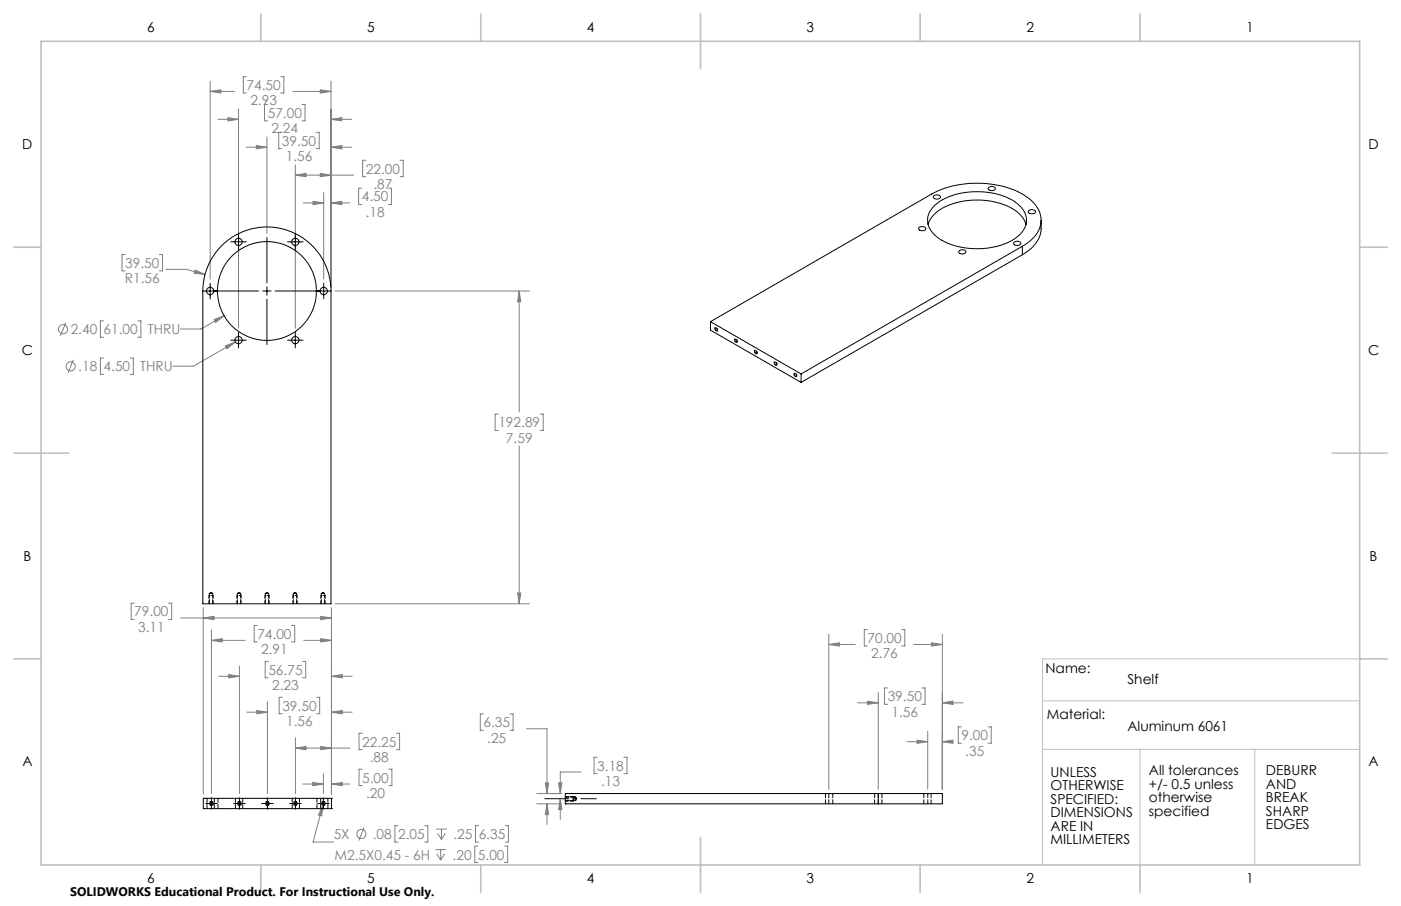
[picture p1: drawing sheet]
<svg xmlns="http://www.w3.org/2000/svg" width="432mm" height="279mm" viewBox="0 0 432 279" stroke-linecap="round" stroke-linejoin="round" font-family="sans-serif">
<g fill="none" stroke="#808080" stroke-width=".31">
<path d="M64.8 25v61.1M64.8 28.2h7.4M64.8 28.2l3.3-.5v1zM67.2 36.8h6.3M70.2 36.3l3.3 .5-3.3 .5zM73.5 33.6v67.6M76 23.6h-1v5.1h1M82.5 32.2h-1v5.1h1M86.5 23.6h1v5.1h-1M90.3 28.2h11.7M93.1 32.2h.9v5.1h-.9M98.7 27.7l3.3 .5-3.3 .5z"/>
<path d="M102 25v63.5M102 36.8h6.4M102 36.8l3.3-.5v1zM75.9 45.4h6.4M79 44.9l3.3 .5-3.3 .5zM82.3 42.2v29.8M86.9 40.8h-1v5.1h1M91 50.8v50.4M91 54h18M91 54l3.3-.5v1zM97.4 40.8h1v5.1h-1M98.7 53.5l3.3 .5-3.3 .5z"/>
<path d="M99.8 59.4v26.7M102 45.4h6.4M102 45.4l3.3-.5v1zM111.5 58h-1v5.1h1M112.7 49.4h-.9v5.1h.9M119.7 58h.9v5.1h-.9M123.3 49.4h1v5.1h-1M38.6 78.5h-1v5h1M49.1 78.5h1v5h-1M93.4 62.6h6.4M96.5 62.1l3.3 .5-3.3 .5zM102 62.6h5.7"/>
<path d="M102 62.6l3.3-.5v1zM20.2 99.5l-1.6 4M31.9 99h-1v5h1M42.5 99h.9v5h-.9M51 83.1h6.4l5.8 1.5M60.1 83.3l3.1 1.3-3.3-.3zM66 98.6l3.1-1.2-2.6 2zM69.1 97.4l-7.1 4.1h-6.4M103.3 89.7h59.9M160 89.7v37.4M160 89.7l.5 3.4h-1zM22.6 110.9l-1.6 4.1"/>
<path d="M31.9 110.4h-1v5.1h1M40.1 110.4h1v5.1h-1M69.4 106.7l3.1-1.2-2.5 2.1zM72.5 105.5l-12.9 7.4h-6.3M153.6 127.7h-1v5.1h1M160 137.5v48.7M166.5 127.7h.9v5.1h-.9M41.4 186h-1v5.1h1M51.9 186h1v5.1h-1M55.7 190.6h46.5M62.7 187.4v57.5M62.7 190.6l3.3-.5v1z"/>
<path d="M65.2 194.3v50.4M65.2 197.5h10.4M65.2 197.5l3.3-.5v1zM79.3 192.9h-.9v5h.9M89.9 192.9h.9v5h-.9M93.6 197.5h8.6M98.8 197l3.4 .5-3.4 .5zM98.8 190.1l3.4 .5-3.4 .5zM102.2 187.4v57.5M103.3 186.2h59.9M159.5 182.9h1l-.5 3.3zM255.4 198.8l3.3-.6v1z"/>
<path d="M255.4 195.6v47.9M255.4 198.8h8.2M267.3 194.2h-.9v5h.9M277.9 194.2h1v5h-1M281.7 198.8h8.7M287.1 198.2l3.3 .6-3.3 .4zM290.4 195.6v47.9M67.5 208.6h6.3M70.5 208l3.3 .6-3.3 .5zM73.8 205.4v39.3M76.1 219.6h6.3M79.1 219.1l3.3 .5-3.3 .5z"/>
<path d="M82.4 216.5v28.2M82.7 204h-1v5h1M87 215.1h-1v5h1M93.2 204h1v5h-1M97.6 215.1h.9v5h-.9M102.2 219.6h6.3M102.2 208.6h6.3M102.2 219.6l3.3-.5v1zM102.2 208.6l3.3-.6v1.1zM264.3 216.7h6.4M267.4 216.2l3.3 .5-3.3 .5zM270.7 213.6v29.9"/>
<path d="M273.6 212.2h-1v5h1M284.1 212.2h1v5h-1M290.4 216.7h6.4M290.4 216.7l3.3-.5v1zM91.1 227.5v17.2M91.1 230.7h16.8M91.1 230.7l3.2-.5v1zM98.8 230.2l3.4 .5-3.4 .5zM99.7 238.6v6.1M111.6 237.2h-.9v5.1h.9M111.6 226.1h-.9v5.1h.9M119.8 237.2h1v5.1h-1"/>
<path d="M122.2 226.1h1v5.1h-1M149 220.2h-1v5h1M157.2 220.2h1v5h-1M162.2 224.8h6.4v19.9M179 238.1h-6.3v6.6M184.1 233.5h-1v5.1h1M192.3 233.5h1v5.1h-1M279.6 228.7h6.3M282.6 228.2l3.3 .5-3.3 .5zM285.9 225.6v17.9M290.4 228.7h2.2M290.4 228.7l3.3-.5v1z"/>
<path d="M296.3 224.2h-1v5h1M304.6 224.2h.9v5h-.9M93.3 241.8h6.4M96.4 241.3l3.3 .5-3.3 .5zM99.5 248.3l-3 11.4h6.3M99.5 248.3l-.3 3.3-1-.2zM102.2 241.8h5.7M102.2 241.8l3.3-.5v1zM112.2 255.2l-1.6 4M122.7 254.6h-1v5.1h1M130.9 254.6h1v5.1h-1M134.4 255.7h3.3"/>
<path d="M134.9 257l1.2 1.9M136.1 255.7v3.2M137.3 257l-1.2 1.9M147.5 254.6h-1v5.1h1M155.7 254.6h1v5.1h-1M165.4 244.7h7.6M165.4 247.9h7.6M168.1 241.4h1l-.5 3.3zM168.6 247.9v6.3M168.6 247.9l.5 3.3h-1zM172.2 241.4h1l-.5 3.3zM172.7 246.3l.5 3.3h-1z"/>
<path d="M172.7 246.3v6.4M134.2 262h3.2M134.6 263.3l1.2 2M135.8 262v3.3M137.1 263.3l-1.3 2M147.3 260.9h-1v5.1h1M155.5 260.9h1v5.1h-1"/>
<circle cx="19.4" cy="101.5" r="1.42"/>
<circle cx="21.8" cy="113" r="1.41"/>
<circle cx="111.4" cy="257.2" r="1.41"/>
</g>
<path d="M65.2 248.4a.63 .63 0 0 1-.6-.9 .63 .63 0 0 1 1.1-.1 .63 .63 0 0 1-.4 1h-.1M73.8 248.4a.63 .63 0 0 1-.6-.9 .63 .63 0 0 1 1.1-.1 .63 .63 0 0 1-.4 1h-.1M82.4 248.4a.63 .63 0 0 1-.5-.9 .63 .63 0 0 1 1-.1 .63 .63 0 0 1-.4 1h-.1M91.1 248.4a.63 .63 0 0 1-.6-.9 .63 .63 0 0 1 1.1-.1 .63 .63 0 0 1-.4 1h-.1M99.7 248.4a.63 .63 0 0 1-.6-.9 .63 .63 0 0 1 1.1-.1 .63 .63 0 0 1-.4 1h-.1" fill="none" stroke="#000" stroke-width=".31" stroke-dasharray="1.3 .6" stroke-dashoffset=".6" stroke-linecap="butt"/>
<path d="M220.8 102a.53 .53 0 0 1-.5-.5 .53 .53 0 0 1 .4-.5 .52 .52 0 0 1 .6 .5 .52 .52 0 0 1-.5 .5M226.9 105.5a.53 .53 0 0 1-.5-.5 .53 .53 0 0 1 .4-.5 .52 .52 0 0 1 .6 .5 .52 .52 0 0 1-.5 .5M233 109.1a.53 .53 0 0 1-.5-.5 .53 .53 0 0 1 .4-.6 .52 .52 0 0 1 .6 .5 .52 .52 0 0 1-.5 .6M239.1 112.6a.53 .53 0 0 1-.5-.5 .53 .53 0 0 1 .4-.6 .52 .52 0 0 1 .6 .5 .52 .52 0 0 1-.5 .6M245.2 116.1a.53 .53 0 0 1-.5-.5 .53 .53 0 0 1 .4-.5 .52 .52 0 0 1 .6 .5 .52 .52 0 0 1-.5 .5" fill="none" stroke="#000" stroke-width=".31" stroke-dasharray="1.3 .6" stroke-linecap="butt"/>
<path d="M167.9 246.3h15.9" fill="none" stroke="#000" stroke-width=".31" stroke-dasharray="15.2 1.3 1.3 1.3" stroke-dashoffset="7.9"/>
<path d="M321.3 216.1h97.8M419.1 203.2h-97.8v63.5M321.3 231.1h97.8M351.4 231.1v35.6M386.7 231.1v35.6" fill="none" stroke="#c0c0c0" stroke-width=".31"/>
<g fill="none" stroke="#c0c0c0" stroke-width=".5">
<path d="M12.7 12.7h406.4v254h-406.4zM80.4 4.2v8.5M148.2 4.2v8.5M215.9 4.2v17M283.6 4.2v8.5M351.4 4.2v8.5M4.2 76.2h8.5M419.1 76.2h8.5M4.2 139.7h17M410.6 139.7h17M4.2 203.2h8.5M419.1 203.2h8.5"/>
<path d="M215.9 258.2v17M80.4 266.7v8.5M148.2 266.7v8.5M283.6 266.7v8.5M351.4 266.7v8.5"/>
</g>
<path d="M64.4 186.2v-2.5M65.7 186.2v-2.5M73 186.2v-2.5M74.3 186.2v-2.5M81.7 186.2v-2.5M82.9 186.2v-2.5M90.3 186.2v-2.5M91.5 186.2v-2.5M98.9 186.2v-2.5M100.2 186.2v-2.5M174.3 245.7h2.5M174.3 246.9h2.5" fill="none" stroke="#000" stroke-width=".31" stroke-dasharray="1.3 .6" stroke-dashoffset=".3"/>
<path d="M64.4 183.7l.1-.2M65.7 183.7l-.1-.2M73 183.7l.2-.2M74.3 183.7l-.1-.2M81.7 183.7l.1-.2M82.9 183.7l-.1-.2M90.3 183.7l.1-.2M91.5 183.7l-.1-.2M98.9 183.7l.1-.2M100.2 183.7l-.1-.2M176.8 246.9l.1-.1M176.8 245.7l.1 .1" fill="none" stroke="#000" stroke-width=".31" stroke-dasharray="1.3 .6"/>
<path d="M65.7 183.7h-1.3M74.3 183.7h-1.3M82.9 183.7h-1.2M91.5 183.7h-1.2M100.2 183.7h-1.3M176.8 246.9v-1.2" fill="none" stroke="#000" stroke-width=".31" stroke-dasharray="1.3 .6" stroke-dashoffset=".6"/>
<g fill="none" stroke="#000" stroke-width=".31">
<path d="M71.1 74.6h4.8M73.5 72.2v4.8M82.3 73.2v14M88.6 74.6h4.8M91 72.2v4.8M62.4 89.7h17.3M64.8 87.3v4.8M81 89.7h2.5M82.3 88.5v2.5M82.3 92.3v14M84.8 89.7h17.4M99.8 87.3v4.8"/>
<path d="M71.1 104.9h4.8M73.5 102.5v4.8M88.6 104.9h4.8M91 102.5v4.8M63.4 247.8h3.6M65.2 246v3.6M72 247.8h3.6M73.8 246v3.6M80.6 247.8h3.6M82.4 246v3.6M89.3 247.8h3.5M91.1 246v3.6"/>
<path d="M97.9 247.8h3.6M99.7 246v3.6"/>
</g>
<path d="M102.2 241.8l3.3-.5v1zM96.4 241.3l3.3 .5-3.3 .5zM98.8 230.2l3.4 .5-3.4 .5zM91.1 230.7l3.2-.5v1zM102.2 219.6l3.3-.5v1zM79.1 219.1l3.3 .5-3.3 .5zM102.2 208.6l3.3-.6v1.1zM70.5 208l3.3 .6-3.3 .5zM98.8 197l3.4 .5-3.4 .5zM65.2 197.5l3.3-.5v1zM98.8 190.1l3.4 .5-3.4 .5zM62.7 190.6l3.3-.5v1zM99.5 248.3l-1.3 3.1 1 .2zM168.1 241.4h1l-.5 3.3zM168.6 247.9l.5 3.3h-1zM172.7 246.3l.5 3.3h-1zM172.2 241.4h1l-.5 3.3zM290.4 228.7l3.3-.5v1zM282.6 228.2l3.3 .5-3.3 .5zM290.4 216.7l3.3-.5v1zM267.4 216.2l3.3 .5-3.3 .5zM287.1 198.2l3.3 .6-3.3 .4zM255.4 198.8l3.3-.6v1zM102 62.6l3.3-.5v1zM96.5 62.1l3.3 .5-3.3 .5zM98.7 53.5l3.3 .5-3.3 .5zM91 54l3.3-.5v1zM102 45.4l3.3-.5v1zM79 44.9l3.3 .5-3.3 .5zM102 36.8l3.3-.5v1zM70.2 36.3l3.3 .5-3.3 .5zM98.7 27.7l3.3 .5-3.3 .5zM64.8 28.2l3.3-.5v1zM160 89.7l.5 3.4h-1zM159.5 182.9h1l-.5 3.3zM60.1 83.3l-.2 1 3.3 .3zM66 98.6l.5 .8 2.6-2zM69.4 106.7l.6 .9 2.5-2.1z" fill="#808080"/>
<g fill="none" stroke="#000" stroke-width=".31">
<path d="M304.8 57.7a1.33 1.33 0 0 1 2 .5 1.27 1.27 0 0 1-2.2-.1zM68.3 75.8a19.8 19.8 0 0 1 21.5-4.3 19.8 19.8 0 0 1 12.2 18.2v96.5h-39.5v-96.5a20 20 0 0 1 5.8-13.9zM283.3 70.1a1.16 1.16 0 0 1 2 .6 1.34 1.34 0 0 1-2.2-.2zM286 69.2a10.6 10.6 0 0 1 8-6.5 23.2 23.2 0 0 1 19.4 2.6l1.7 1.7 1.1 2.2M287.7 60.5a1.32 1.32 0 0 1 2.2 .3 1.3 1.3 0 0 1-2.3-.1zM288.2 63.2a21.2 21.2 0 0 1 16.9-3.8 15.1 15.1 0 0 1 10.4 5.6 5.9 5.9 0 0 1-2.1 8.1 23 23 0 0 1-19.4 2.6 10.8 10.8 0 0 1-8-6.8 6.1 6.1 0 0 1 2.2-5.7zM295.7 77.3a1.16 1.16 0 0 1 1.2-.3 1.16 1.16 0 0 1 .8 .9 1.32 1.32 0 0 1-2.2-.3zM312.6 74.6a1.16 1.16 0 0 1 1.2-.3 1.16 1.16 0 0 1 .8 1 1.37 1.37 0 0 1-2.2-.3zM315.1 76a9.6 9.6 0 0 0 5.8-8.8 11 11 0 0 0-6.8-7.9 31.3 31.3 0 0 0-26.9 .5l-68.2 39.4M315.1 76l-68.2 39.3M315.1 76v2.6M315.1 78.6l-68.2 39.3"/>
<path d="M317 65.1a1.37 1.37 0 0 1 2.2 .2 1.3 1.3 0 0 1-2.3-.1zM320.9 67.9a9.2 9.2 0 0 1-1.5 7l-1.8 1.9-2.5 1.8M219 99.2l27.9 16.1M219 99.2v2.6l27.9 16.1M220.5 101.1a.46 .46 0 0 1 .6 .3 .46 .46 0 0 1-.4 .6l-.3-.5zM226.6 104.6a.46 .46 0 0 1 .5 .3 .46 .46 0 0 1-.3 .6l-.3-.5zM232.6 108.2a.48 .48 0 0 1 .6 .2 .48 .48 0 0 1-.1 .6l-.4-.3zM238.7 111.7a.5 .5 0 0 1 .6 .2 .5 .5 0 0 1-.1 .7l-.4-.3zM244.9 115.2a.45 .45 0 0 1 .5 .3 .45 .45 0 0 1-.3 .5l-.3-.4zM246.9 115.3v2.6M62.7 246.2h39.5v3.2h-39.5zM270.7 244.7h19.7v3.2h-19.7"/>
<path d="M270.7 244.7v3.2M270.7 244.7h-96.5v3.2h96.5"/>
<circle cx="73.5" cy="74.6" r="1.12"/>
<circle cx="91" cy="74.6" r="1.12"/>
<circle cx="64.8" cy="89.8" r="1.13"/>
<circle cx="82.3" cy="89.7" r="15.2"/>
<circle cx="99.8" cy="89.8" r="1.13"/>
<circle cx="73.5" cy="104.9" r="1.12"/>
<circle cx="91" cy="104.9" r="1.12"/>
<circle cx="65.2" cy="247.8" r=".52"/>
<circle cx="73.8" cy="247.8" r=".52"/>
<circle cx="82.4" cy="247.8" r=".52"/>
<circle cx="91" cy="247.8" r=".52"/>
<circle cx="99.7" cy="247.8" r=".52"/>
</g>
<g fill="none" stroke="#000" stroke-width=".31" stroke-dasharray="1.3 .6">
<path d="M64.5 183v3.2M65 182.7l-.5 .3M65.6 183l-.6-.3M65.6 186.2v-3.2M73.2 183v3.2M73.7 182.7l-.5 .3M74.2 183l-.5-.3M74.2 186.2v-3.2M81.8 183v3.2M82.3 182.7l-.5 .3M82.8 186.2v-3.2M82.8 183l-.5-.3"/>
<path d="M90.4 183v3.2M90.9 182.7l-.5 .3M91.4 183l-.5-.3M91.4 186.2v-3.2M99 183v3.2M99.5 182.7l-.5 .3M100.1 183l-.6-.3M100.1 186.2v-3.2M62.7 249.4h.1M62.7 246.2h.1M63.8 246.2v3.2M66.1 249.4v-3.2"/>
<path d="M67.2 246.2v3.2M72.6 246.2v3.2M74.8 249.4v-3.2M90.1 246.2v3.2M92.3 249.4v-3.2M97.7 249.4v-3.2M98.8 246.2v3.2M101.1 249.4v-3.2M102.2 249.4h.1M102.2 246.2h.1M174.3 244.7h.1M174.3 247.9h.1"/>
<path d="M174.3 246.8h3.1M177.4 245.8h-3.1M177.4 246.8l.3-.5M177.7 246.3l-.3-.5M254.4 244.7v3.2M255.4 244.7v3.2M256.7 247.9v-3.2M269.6 244.7v3.2M270.7 244.7v3.2M271.8 247.9v-3.2M284.7 244.7v3.2M285.9 247.9v-3.2"/>
<path d="M287 247.9v-3.2"/>
</g>
<path d="M177.4 246.3v-.5v1v-.5" fill="none" stroke="#000" stroke-width=".31" stroke-dasharray="1.3 .6" stroke-dashoffset=".6"/>
<path d="M65.6 183h-1.1M74.2 183h-1M82.8 183h-1M91.4 183h-1M100.1 183h-1.1" fill="none" stroke="#000" stroke-width=".31" stroke-dasharray="1.3 .6" stroke-dashoffset=".5"/>
<g font-size="4.2">
<text x="45.4" y="9.9">6</text>
<text x="113.1" y="9.9">5</text>
<text x="180.9" y="9.9">4</text>
<text x="248.6" y="9.9">3</text>
<text x="316.3" y="9.9">2</text>
<text x="384.1" y="9.9">1</text>
<text x="6.9" y="45.9">D</text>
<text x="421.8" y="45.9">D</text>
<text x="6.7" y="109.4">C</text>
<text x="421.6" y="109.4">C</text>
<text x="7.2" y="172.9">B</text>
<text x="422.1" y="172.9">B</text>
<text x="322.2" y="207.5">Name:</text>
<text x="347.5" y="210.8">Shelf</text>
<text x="322.7" y="221.7">Material:</text>
<text x="347.5" y="225.6">Aluminum 6061</text>
<text x="6.9" y="236.4">A</text>
<text x="323.8" y="239.5">UNLESS</text>
<text x="354.1" y="239.1">All tolerances</text>
<text x="390.2" y="239.1">DEBURR</text>
<text x="421.8" y="236.4">A</text>
<text x="323.8" y="243.7">OTHERWISE</text>
<text x="354.1" y="243.3">+/- 0.5 unless</text>
<text x="390.2" y="243.3">AND</text>
<text x="323.8" y="247.9">SPECIFIED:</text>
<text x="354.1" y="247.4">otherwise</text>
<text x="354.1" y="251.6">specified</text>
<text x="390.2" y="247.4">BREAK</text>
<text x="390.2" y="251.6">SHARP</text>
<text x="323.8" y="252">DIMENSIONS</text>
<text x="323.8" y="256.2">ARE IN</text>
<text x="390.2" y="255.8">EDGES</text>
<text x="323.8" y="260.4">MILLIMETERS</text>
<text x="45.4" y="272.4">6</text>
<text x="113.1" y="272.4">5</text>
<text x="180.9" y="272.4">4</text>
<text x="248.6" y="272.4">3</text>
<text x="316.3" y="272.4">2</text>
<text x="384.1" y="272.4">1</text>
</g>
<g font-size="4.2" fill="#808080">
<text x="76" y="27.7">74.50</text>
<text x="77.2" y="32.5">2.93</text>
<text x="82.5" y="36.3">57.00</text>
<text x="83.7" y="41.1">2.24</text>
<text x="86.9" y="44.9">39.50</text>
<text x="88.1" y="49.7">1.56</text>
<text x="112.8" y="53.5">22.00</text>
<text x="115.1" y="58.3">.87</text>
<text x="111.5" y="62.1">4.50</text>
<text x="112.7" y="66.9">.18</text>
<text x="38.6" y="82.6">39.50</text>
<text x="38.5" y="87.4">R1.56</text>
<text x="21.8" y="103.1">2.40</text>
<text x="31.9" y="103.1">61.00</text>
<text x="45.6" y="103.1">THRU</text>
<text x="24.1" y="114.5">.18</text>
<text x="31.9" y="114.5">4.50</text>
<text x="43.2" y="114.5">THRU</text>
<text x="153.6" y="131.8">192.89</text>
<text x="155.9" y="136.6">7.59</text>
<text x="41.4" y="190.1">79.00</text>
<text x="42.6" y="194.9">3.11</text>
<text x="79.3" y="197">74.00</text>
<text x="80.5" y="201.8">2.91</text>
<text x="267.4" y="198.3">70.00</text>
<text x="268.5" y="203">2.76</text>
<text x="82.7" y="208.1">56.75</text>
<text x="83.9" y="212.8">2.23</text>
<text x="87" y="219.2">39.50</text>
<text x="273.6" y="216.3">39.50</text>
<text x="274.8" y="221">1.56</text>
<text x="88.2" y="223.9">1.56</text>
<text x="149" y="224.3">6.35</text>
<text x="111.6" y="230.2">22.25</text>
<text x="150.2" y="229">.25</text>
<text x="296.3" y="228.3">9.00</text>
<text x="297.5" y="233">.35</text>
<text x="114" y="235">.88</text>
<text x="184.1" y="237.6">3.18</text>
<text x="111.6" y="241.3">5.00</text>
<text x="185.3" y="242.4">.13</text>
<text x="112.8" y="246.1">.20</text>
<text x="102.8" y="258.7">5X</text>
<text x="114.9" y="258.7">.08</text>
<text x="122.7" y="258.7">2.05</text>
<text x="139.7" y="258.7">.25</text>
<text x="147.5" y="258.7">6.35</text>
<text x="103.1" y="265.1">M2.5X0.45 - 6H</text>
<text x="139.5" y="265.1">.20</text>
<text x="147.3" y="265.1">5.00</text>
</g>
<text font-size="3.8" x="21.6" y="276.3">SOLIDWORKS Educational Product. For Instructional Use Only.</text>
</svg>
